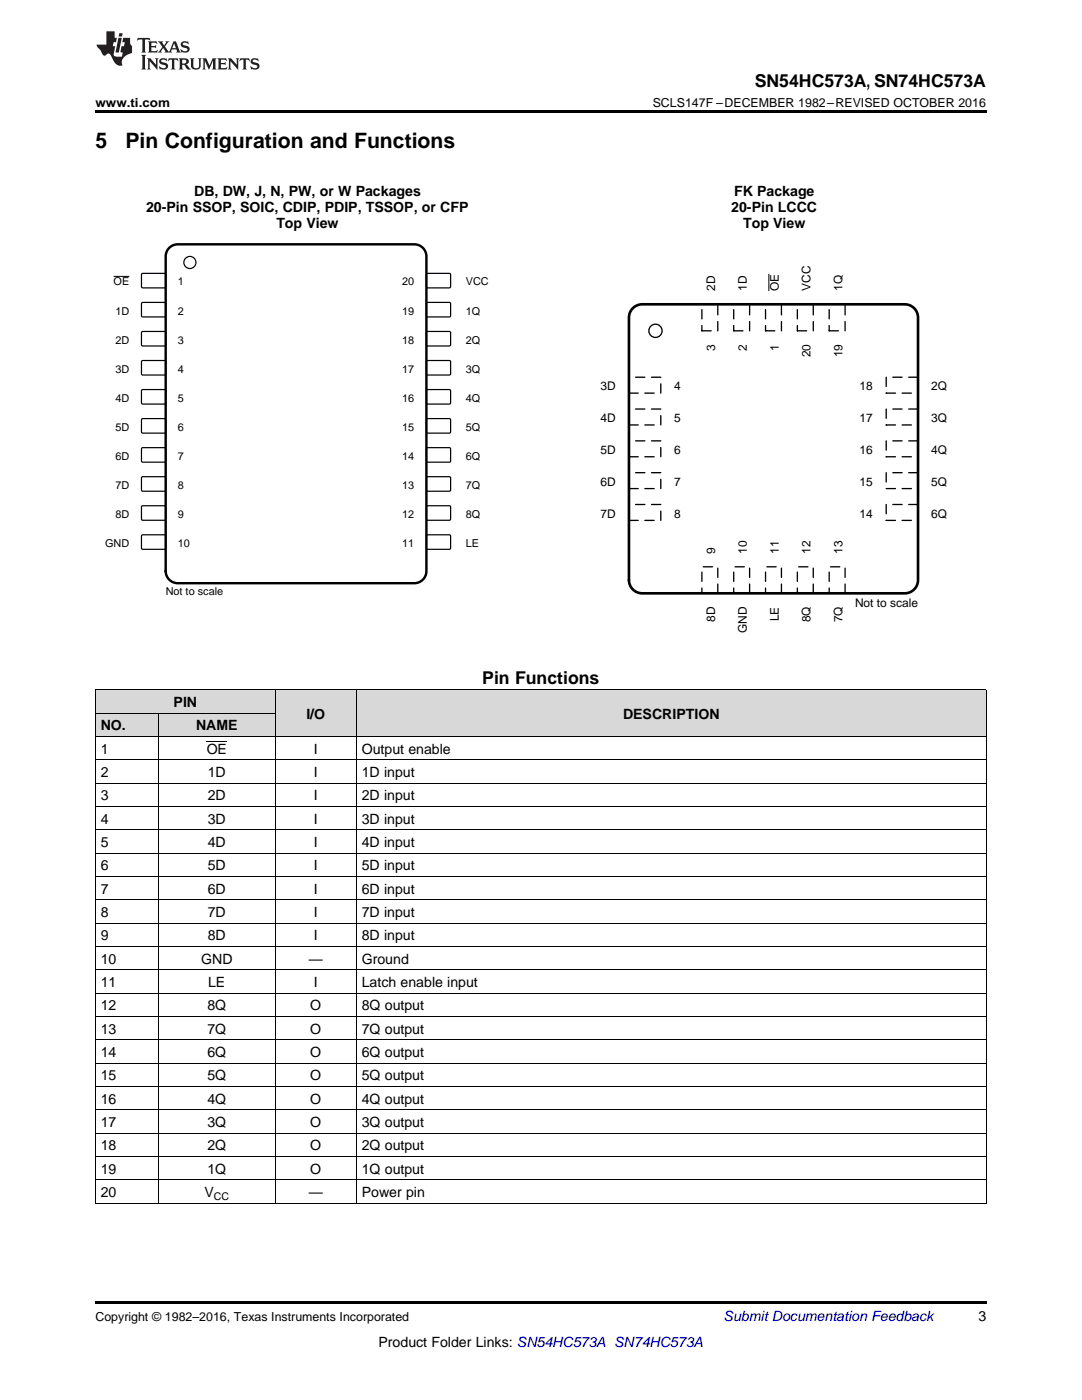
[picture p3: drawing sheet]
<svg xmlns="http://www.w3.org/2000/svg" width="216mm" height="279mm" viewBox="0 0 216 279" stroke-linecap="round" stroke-linejoin="round" font-family="sans-serif">
<g fill="#d8d8d8">
<path d="M55 137.7h16.1v9.3h-16.1z"/>
<path d="M71.1 137.7h125.7v9.3h-125.7z"/>
<path d="M19 142.4h12.6v4.6h-12.6z"/>
<path d="M31.6 142.4h23.4v4.6h-23.4z"/>
<path d="M19 137.7h12.6v4.7h-12.6z"/>
<path d="M31.6 137.7h23.4v4.7h-23.4z"/>
</g>
<path d="M19 240.1l.2 .1zM54.9 240.1l.1 .1zM71 240.1l.1 .1zM196.7 240.1l.1 .1zM19 259.7h177.8v.5h-177.8z" fill="#000"/>
<g fill="none" stroke="#000" stroke-width=".2">
<path d="M19 137.7h177.8M19.1 137.7v102.5M54.9 137.7v102.5M71.1 137.7v102.5M196.8 137.7v102.5M19 156.3h177.8M19 151.6h177.8M19 147h177.8M19 142.3h36M31.6 142.3v97.9M19 179.6h177.8M19 174.9h177.8"/>
<path d="M19 170.3h177.8M19 165.6h177.8M19 161h177.8M19 198.2h177.8M19 193.6h177.8M19 188.9h177.8M19 184.2h177.8M19 216.8h177.8M19 212.2h177.8M19 207.5h177.8M19 202.9h177.8M19 235.5h177.8"/>
<path d="M19 230.8h177.8M19 226.1h177.8M19 221.5h177.8M19 240.1h177.8"/>
</g>
<path d="M125.5 75.3h6.4v3.2h-6.4z" fill-rule="evenodd" fill="#fff"/>
<path d="M125.5 75.3h6.4v3.2h-6.4z" fill="none" stroke="#000" stroke-width=".26" stroke-dasharray="1.9 1.3"/>
<path d="M125.5 81.6h6.4v3.2h-6.4z" fill-rule="evenodd" fill="#fff"/>
<path d="M125.5 81.6h6.4v3.2h-6.4z" fill="none" stroke="#000" stroke-width=".26" stroke-dasharray="1.9 1.3"/>
<path d="M125.5 88h6.4v3.2h-6.4z" fill-rule="evenodd" fill="#fff"/>
<path d="M125.5 88h6.4v3.2h-6.4z" fill="none" stroke="#000" stroke-width=".26" stroke-dasharray="1.9 1.3"/>
<path d="M125.5 94.3h6.4v3.2h-6.4z" fill-rule="evenodd" fill="#fff"/>
<path d="M125.5 94.3h6.4v3.2h-6.4z" fill="none" stroke="#000" stroke-width=".26" stroke-dasharray="1.9 1.3"/>
<path d="M125.5 100.7h6.4v3.2h-6.4z" fill-rule="evenodd" fill="#fff"/>
<path d="M125.5 100.7h6.4v3.2h-6.4z" fill="none" stroke="#000" stroke-width=".26" stroke-dasharray="1.9 1.3"/>
<path d="M140.1 113.1h3.1v5.3h-3.1z" fill-rule="evenodd" fill="#fff"/>
<path d="M140.1 113.1h3.1v5.3h-3.1z" fill="none" stroke="#000" stroke-width=".26" stroke-dasharray="1.9 1.3"/>
<path d="M146.4 113.1h3.2v5.3h-3.2z" fill-rule="evenodd" fill="#fff"/>
<path d="M146.4 113.1h3.2v5.3h-3.2z" fill="none" stroke="#000" stroke-width=".26" stroke-dasharray="1.9 1.3"/>
<path d="M152.8 113.1h3.1v5.3h-3.1z" fill-rule="evenodd" fill="#fff"/>
<path d="M152.8 113.1h3.1v5.3h-3.1z" fill="none" stroke="#000" stroke-width=".26" stroke-dasharray="1.9 1.3"/>
<path d="M159.1 113.1h3.2v5.3h-3.2z" fill-rule="evenodd" fill="#fff"/>
<path d="M159.1 113.1h3.2v5.3h-3.2z" fill="none" stroke="#000" stroke-width=".26" stroke-dasharray="1.9 1.3"/>
<path d="M165.5 113.1h3.1v5.3h-3.1z" fill-rule="evenodd" fill="#fff"/>
<path d="M165.5 113.1h3.1v5.3h-3.1z" fill="none" stroke="#000" stroke-width=".26" stroke-dasharray="1.9 1.3"/>
<path d="M176.8 100.7h6.4v3.2h-6.4z" fill-rule="evenodd" fill="#fff"/>
<path d="M176.8 100.7h6.4v3.2h-6.4z" fill="none" stroke="#000" stroke-width=".26" stroke-dasharray="1.9 1.3"/>
<path d="M176.8 94.3h6.4v3.2h-6.4z" fill-rule="evenodd" fill="#fff"/>
<path d="M176.8 94.3h6.4v3.2h-6.4z" fill="none" stroke="#000" stroke-width=".26" stroke-dasharray="1.9 1.3"/>
<path d="M176.8 88h6.4v3.2h-6.4z" fill-rule="evenodd" fill="#fff"/>
<path d="M176.8 88h6.4v3.2h-6.4z" fill="none" stroke="#000" stroke-width=".26" stroke-dasharray="1.9 1.3"/>
<path d="M176.8 81.6h6.4v3.2h-6.4z" fill-rule="evenodd" fill="#fff"/>
<path d="M176.8 81.6h6.4v3.2h-6.4z" fill="none" stroke="#000" stroke-width=".26" stroke-dasharray="1.9 1.3"/>
<path d="M176.8 75.3h6.4v3.2h-6.4z" fill-rule="evenodd" fill="#fff"/>
<path d="M176.8 75.3h6.4v3.2h-6.4z" fill="none" stroke="#000" stroke-width=".26" stroke-dasharray="1.9 1.3"/>
<path d="M165.5 60.7h3.1v5.3h-3.1z" fill-rule="evenodd" fill="#fff"/>
<path d="M165.5 60.7h3.1v5.3h-3.1z" fill="none" stroke="#000" stroke-width=".26" stroke-dasharray="1.9 1.3"/>
<path d="M159.1 60.7h3.2v5.3h-3.2z" fill-rule="evenodd" fill="#fff"/>
<path d="M159.1 60.7h3.2v5.3h-3.2z" fill="none" stroke="#000" stroke-width=".26" stroke-dasharray="1.9 1.3"/>
<path d="M152.8 60.7h3.1v5.3h-3.1z" fill-rule="evenodd" fill="#fff"/>
<path d="M152.8 60.7h3.1v5.3h-3.1z" fill="none" stroke="#000" stroke-width=".26" stroke-dasharray="1.9 1.3"/>
<path d="M153.4 54.6v3.5" fill="none" stroke="#000" stroke-width=".2"/>
<path d="M146.4 60.7h3.2v5.3h-3.2z" fill-rule="evenodd" fill="#fff"/>
<path d="M146.4 60.7h3.2v5.3h-3.2z" fill="none" stroke="#000" stroke-width=".26" stroke-dasharray="1.9 1.3"/>
<path d="M140.1 60.7h3.1v5.3h-3.1z" fill-rule="evenodd" fill="#fff"/>
<path d="M140.1 60.7h3.1v5.3h-3.1z" fill="none" stroke="#000" stroke-width=".26" stroke-dasharray="1.9 1.3"/>
<circle cx="130.8" cy="66" r="1.32" fill="none" stroke="#000" stroke-width=".26"/>
<path d="M126.5 61.3l1-.5 .6-.1h52.4a2.65 2.65 0 0 1 2.7 2.7v52.4a2.65 2.65 0 0 1-2.7 2.6h-52.4a2.65 2.65 0 0 1-2.6-2.6v-52.4a2.64 2.64 0 0 1 1-2.1z" fill="none" stroke="#000" stroke-width=".53"/>
<path d="M28.3 54.6h4.7v2.8h-4.7z" fill-rule="evenodd" fill="#fff"/>
<path d="M28.3 54.6h4.7v2.8h-4.7z" fill="none" stroke="#000" stroke-width=".24"/>
<path d="M22.7 55.2h3.1" fill="none" stroke="#000" stroke-width=".2"/>
<path d="M85.2 54.6h4.6v2.8h-4.6z" fill-rule="evenodd" fill="#fff"/>
<path d="M85.2 54.6h4.6v2.8h-4.6z" fill="none" stroke="#000" stroke-width=".24"/>
<path d="M28.3 60.4h4.7v2.8h-4.7z" fill-rule="evenodd" fill="#fff"/>
<path d="M28.3 60.4h4.7v2.8h-4.7z" fill="none" stroke="#000" stroke-width=".24"/>
<path d="M85.2 60.4h4.6v2.8h-4.6z" fill-rule="evenodd" fill="#fff"/>
<path d="M85.2 60.4h4.6v2.8h-4.6z" fill="none" stroke="#000" stroke-width=".24"/>
<path d="M28.3 66.2h4.7v2.8h-4.7z" fill-rule="evenodd" fill="#fff"/>
<path d="M28.3 66.2h4.7v2.8h-4.7z" fill="none" stroke="#000" stroke-width=".24"/>
<path d="M85.2 66.2h4.6v2.8h-4.6z" fill-rule="evenodd" fill="#fff"/>
<path d="M85.2 66.2h4.6v2.8h-4.6z" fill="none" stroke="#000" stroke-width=".24"/>
<path d="M28.3 72h4.7v2.8h-4.7z" fill-rule="evenodd" fill="#fff"/>
<path d="M28.3 72h4.7v2.8h-4.7z" fill="none" stroke="#000" stroke-width=".24"/>
<path d="M85.2 72h4.6v2.8h-4.6z" fill-rule="evenodd" fill="#fff"/>
<path d="M85.2 72h4.6v2.8h-4.6z" fill="none" stroke="#000" stroke-width=".24"/>
<path d="M28.3 77.8h4.7v2.8h-4.7z" fill-rule="evenodd" fill="#fff"/>
<path d="M28.3 77.8h4.7v2.8h-4.7z" fill="none" stroke="#000" stroke-width=".24"/>
<path d="M85.2 77.8h4.6v2.8h-4.6z" fill-rule="evenodd" fill="#fff"/>
<path d="M85.2 77.8h4.6v2.8h-4.6z" fill="none" stroke="#000" stroke-width=".24"/>
<path d="M28.3 83.6h4.7v2.8h-4.7z" fill-rule="evenodd" fill="#fff"/>
<path d="M28.3 83.6h4.7v2.8h-4.7z" fill="none" stroke="#000" stroke-width=".24"/>
<path d="M85.2 83.6h4.6v2.8h-4.6z" fill-rule="evenodd" fill="#fff"/>
<path d="M85.2 83.6h4.6v2.8h-4.6z" fill="none" stroke="#000" stroke-width=".24"/>
<path d="M28.3 89.4h4.7v2.8h-4.7z" fill-rule="evenodd" fill="#fff"/>
<path d="M28.3 89.4h4.7v2.8h-4.7z" fill="none" stroke="#000" stroke-width=".24"/>
<path d="M85.2 89.4h4.6v2.8h-4.6z" fill-rule="evenodd" fill="#fff"/>
<path d="M85.2 89.4h4.6v2.8h-4.6z" fill="none" stroke="#000" stroke-width=".24"/>
<path d="M28.3 95.2h4.7v2.8h-4.7z" fill-rule="evenodd" fill="#fff"/>
<path d="M28.3 95.2h4.7v2.8h-4.7z" fill="none" stroke="#000" stroke-width=".24"/>
<path d="M85.2 95.2h4.6v2.8h-4.6z" fill-rule="evenodd" fill="#fff"/>
<path d="M85.2 95.2h4.6v2.8h-4.6z" fill="none" stroke="#000" stroke-width=".24"/>
<path d="M28.3 101h4.7v2.8h-4.7z" fill-rule="evenodd" fill="#fff"/>
<path d="M28.3 101h4.7v2.8h-4.7z" fill="none" stroke="#000" stroke-width=".24"/>
<path d="M85.2 101h4.6v2.8h-4.6z" fill-rule="evenodd" fill="#fff"/>
<path d="M85.2 101h4.6v2.8h-4.6z" fill="none" stroke="#000" stroke-width=".24"/>
<path d="M28.3 106.8h4.7v2.8h-4.7z" fill-rule="evenodd" fill="#fff"/>
<path d="M28.3 106.8h4.7v2.8h-4.7z" fill="none" stroke="#000" stroke-width=".24"/>
<path d="M85.2 106.8h4.6v2.8h-4.6z" fill-rule="evenodd" fill="#fff"/>
<g fill="none" stroke="#000" stroke-width=".24">
<path d="M85.2 106.8h4.6v2.8h-4.6z"/>
<circle cx="37.9" cy="52.4" r="1.21"/>
</g>
<path d="M34 49.3l.9-.5h.6h47.2a2.42 2.42 0 0 1 2.4 2.4v62.8a2.42 2.42 0 0 1-2.4 2.4h-47.2a2.42 2.42 0 0 1-2.4-2.4v-62.8a2.41 2.41 0 0 1 .9-1.9z" fill="none" stroke="#000" stroke-width=".48"/>
<path d="M19 22h177.8v.5h-177.8z" fill="#000"/>
<g fill="#231f20">
<path d="M27.5 7.6l-.1 .5 .4-.2h.6v.1v2.1l-.2 .4h1l-.3-.4v-2.1l.1-.1h.5l.5 .2-.2-.5zM29.5 8.3l.2 .3v1.5l-.2 .4h1.8l.2-.6a1.04 1.04 0 0 1-1.3 .2v-.7h.6l.3 .2v-.6l-.3 .2h-.6v-.6l.8-.1 .4 .3-.2-.5zM31.5 8.3l.9 1.1-.9 1.1h.8l-.2-.2 .5-.7 .4 .7-.2 .2h1.5l-.1-.2 .1-.4h.9l.1 .4-.2 .2h1l-.3-.3-.7-1.9h-.5l-.9 2-.8-1 .9-1h-.8l.1 .3-.3 .5-.4-.6 .2-.2zM34.7 8.6l.4 1h-.7zM36.3 8.4a.63 .63 0 0 0-.2 .7 .63 .63 0 0 0 .6 .4l.6 .2 .1 .2a.75 .75 0 0 1-.7 .4 .75 .75 0 0 1-.6-.5l.1 .7 .1-.1a1.11 1.11 0 0 0 1.5-.6 1.13 1.13 0 0 0-1.2-.8l-.1-.4a1.04 1.04 0 0 1 1.2 .2l-.2-.5-.1 .1-.5-.2zM28.2 10.9l.2 .4v2.2l-.2 .4h1l-.3-.4v-2.2l.3-.4zM29.3 11.6l.3 .4v1.5l-.3 .4h.8l-.2-.4v-1.3l1.5 1.7v-1.9l.2-.4h-.7l.2 .4v.9l-1.1-1.3zM32 11.8a.62 .62 0 0 0-.2 .7 .62 .62 0 0 0 .6 .4l.6 .1 .1 .3a.76 .76 0 0 1-.7 .3 .76 .76 0 0 1-.6-.4l.1 .7 .1-.1a1.11 1.11 0 0 0 1.5-.6 1.13 1.13 0 0 0-1.2-.8l-.1-.4a1.04 1.04 0 0 1 1.2 .2l-.2-.6-.1 .1-.5-.1zM33.7 11.6l-.2 .6a.61 .61 0 0 1 .8-.3v1.6l-.2 .4h.9l-.2-.4v-1.6a.63 .63 0 0 1 .8 .3l-.2-.6zM35.6 11.6l.3 .4v1.5l-.3 .4h1l-.2-.2v-.8l.5 .2a.76 .76 0 0 0 1.2 .7l-1-1a.58 .58 0 0 0 .6-.5 .58 .58 0 0 0-.5-.6zM36.4 11.9h.1a.45 .45 0 0 1 .5 .1 .45 .45 0 0 1 .1 .5l-.7 .2zM37.9 11.6l.2 .2a2.17 2.17 0 0 0 .3 1.9 .99 .99 0 0 0 1.6-.6v-1.1l.2-.4h-.7l.2 .2a1.92 1.92 0 0 1-.2 1.8 .6 .6 0 0 1-.9-.5v-1.1l.2-.4zM40.4 11.6l.2 .4v1.5l-.2 .4h.7l-.2-.4v-1.4l.8 1.8 .8-1.8v1.4l-.2 .4h.9l-.2-.4v-1.5l.2-.4h-.8l-.6 1.5-.6-1.5zM43.4 11.6l.2 .4v1.5l-.2 .4h1.8l.2-.6a1.04 1.04 0 0 1-1.3 .1v-.6h.5l.4 .2v-.6l-.4 .2h-.5v-.7h.8l.3 .3-.1-.6zM45.5 11.6l.2 .4v1.5l-.2 .4h.7l-.2-.4v-1.3l1.5 1.7v-1.9l.2-.4h-.7l.2 .4v.9l-1.1-1.3zM47.9 11.6l-.1 .6a.61 .61 0 0 1 .8-.3v1.6l-.3 .4h1l-.3-.4 .1-1.6a.63 .63 0 0 1 .7 .3l-.1-.6zM50.2 11.8a.62 .62 0 0 0-.2 .7 .62 .62 0 0 0 .6 .4l.6 .1 .2 .3a.76 .76 0 0 1-.8 .3 .76 .76 0 0 1-.6-.4l.1 .7 .2-.1a1.11 1.11 0 0 0 1.5-.6 1.13 1.13 0 0 0-1.3-.8l-.1-.4a1.04 1.04 0 0 1 1.2 .2l-.1-.6-.2 .1-.5-.1z"/>
<path d="M21.2 6.3v2.6h-1.9l.1 .4 .7 .9a.91 .91 0 0 0 1 .8 .56 .56 0 0 1 .5-.3 .56 .56 0 0 1 .5 .3l.4 .8a1.53 1.53 0 0 0 1.9 1.2 1.54 1.54 0 0 1 1-2.1l.9-.3v-1.4a1.52 1.52 0 0 1-.3-1.6h-1.4l-.2 .8h.5l-.2 .8h-.4l-.2 1v.2l.4 .1-.2 .8a1.93 1.93 0 0 1-1.6-.3l.3-1.8h-.5l.2-.8h.4l.2-.8h-.4v-1.3zM23.6 7.6l-.6 2.9h.7l.6-2.9zM23.8 6.6l-.1 .7h.6l.2-.7z"/>
</g>
<path d="M41.2 147.9h4.1" fill="none" stroke="#000" stroke-width=".2"/>
<g font-size="4.2">
<text x="19" y="29.6">5</text>
<text x="25" y="29.6">Pin Configuration and Functions</text>
</g>
<g font-size="3.5">
<text x="150.6" y="17.3">SN54HC573A, SN74HC573A</text>
<text x="96.2" y="136.5">Pin Functions</text>
</g>
<g font-size="2.8">
<text x="38.7" y="39.1">DB, DW, J, N, PW, or W Packages</text>
<text x="146.5" y="39.1">FK Package</text>
<text x="29.1" y="42.3">20-Pin SSOP, SOIC, CDIP, PDIP, TSSOP, or CFP</text>
<text x="55.1" y="45.4">Top View</text>
<text x="145.9" y="42.3">20-Pin LCCC</text>
<text x="148.3" y="45.5">Top View</text>
<text x="34.6" y="141.1">PIN</text>
<text x="61.1" y="143.4">I/O</text>
<text x="124.3" y="143.4">DESCRIPTION</text>
<text x="20.1" y="145.8">NO.</text>
<text x="39.1" y="145.8">NAME</text>
<text x="20.1" y="150.4">1</text>
<text x="20.1" y="155.1">2</text>
<text x="41.2" y="150.4">OE</text>
<text x="41.5" y="155.1">1D</text>
<text x="62.6" y="150.4">I</text>
<text x="62.6" y="155.1">I</text>
<text x="72.2" y="150.4">Output enable</text>
<text x="72.2" y="155.1">1D input</text>
<text x="20.1" y="159.7">3</text>
<text x="41.5" y="159.7">2D</text>
<text x="62.6" y="159.7">I</text>
<text x="72.2" y="159.7">2D input</text>
<text x="20.1" y="164.4">4</text>
<text x="41.5" y="164.4">3D</text>
<text x="62.6" y="164.4">I</text>
<text x="72.2" y="164.4">3D input</text>
<text x="20.1" y="169.1">5</text>
<text x="20.1" y="173.7">6</text>
<text x="41.5" y="169.1">4D</text>
<text x="41.5" y="173.7">5D</text>
<text x="62.6" y="169.1">I</text>
<text x="62.6" y="173.7">I</text>
<text x="72.2" y="169.1">4D input</text>
<text x="72.2" y="173.7">5D input</text>
<text x="20.1" y="178.4">7</text>
<text x="41.5" y="178.4">6D</text>
<text x="62.6" y="178.4">I</text>
<text x="72.2" y="178.4">6D input</text>
<text x="20.1" y="183">8</text>
<text x="41.5" y="183">7D</text>
<text x="62.6" y="183">I</text>
<text x="72.2" y="183">7D input</text>
<text x="20.1" y="187.7">9</text>
<text x="41.5" y="187.7">8D</text>
<text x="62.6" y="187.7">I</text>
<text x="72.2" y="187.7">8D input</text>
<text x="20.1" y="192.3">10</text>
<text x="20.1" y="197">11</text>
<text x="40.1" y="192.3">GND</text>
<text x="41.5" y="197">LE</text>
<text x="61.6" y="192.3">—</text>
<text x="62.6" y="197">I</text>
<text x="72.2" y="192.3">Ground</text>
<text x="72.2" y="197">Latch enable input</text>
<text x="20.1" y="201.6">12</text>
<text x="41.4" y="201.6">8Q</text>
<text x="61.9" y="201.6">O</text>
<text x="72.2" y="201.6">8Q output</text>
<text x="20.1" y="206.3">13</text>
<text x="41.4" y="206.3">7Q</text>
<text x="61.9" y="206.3">O</text>
<text x="72.2" y="206.3">7Q output</text>
<text x="20.1" y="211">14</text>
<text x="20.1" y="215.6">15</text>
<text x="41.4" y="211">6Q</text>
<text x="41.4" y="215.6">5Q</text>
<text x="61.9" y="211">O</text>
<text x="61.9" y="215.6">O</text>
<text x="72.2" y="211">6Q output</text>
<text x="72.2" y="215.6">5Q output</text>
<text x="20.1" y="220.3">16</text>
<text x="41.4" y="220.3">4Q</text>
<text x="61.9" y="220.3">O</text>
<text x="72.2" y="220.3">4Q output</text>
<text x="20.1" y="224.9">17</text>
<text x="41.4" y="224.9">3Q</text>
<text x="61.9" y="224.9">O</text>
<text x="72.2" y="224.9">3Q output</text>
<text x="20.1" y="229.6">18</text>
<text x="41.4" y="229.6">2Q</text>
<text x="61.9" y="229.6">O</text>
<text x="72.2" y="229.6">2Q output</text>
<text x="20.1" y="234.2">19</text>
<text x="20.1" y="238.9">20</text>
<text x="40.8" y="238.9">V</text>
<text x="41.4" y="234.2">1Q</text>
<text x="61.6" y="238.9">—</text>
<text x="61.9" y="234.2">O</text>
<text x="72.2" y="234.2">1Q output</text>
<text x="72.2" y="238.9">Power pin</text>
<text x="195.3" y="263.6">3</text>
<text x="75.5" y="268.9">Product Folder Links: SN54HC573A SN74HC573A</text>
</g>
<text font-size="2.8" fill="#0000c8" x="144.4" y="263.6">Submit Documentation Feedback</text>
<g font-size="2.5">
<text x="19" y="21.4">www.ti.com</text>
<text x="130.2" y="21.4">SCLS147F –DECEMBER 1982–REVISED OCTOBER 2016</text>
<text x="19" y="263.6">Copyright © 1982–2016, Texas Instruments Incorporated</text>
</g>
<g font-size="2.4">
<text x="142.7" y="58.1" transform="rotate(-90 142.7 58.1)">2D</text>
<text x="149" y="58.1" transform="rotate(-90 149 58.1)">1D</text>
<text x="155.4" y="58.1" transform="rotate(-90 155.4 58.1)">OE</text>
<text x="161.7" y="58.1" transform="rotate(-90 161.7 58.1)">VCC</text>
<text x="168.1" y="58.1" transform="rotate(-90 168.1 58.1)">1Q</text>
<text x="142.7" y="70" transform="rotate(-90 142.7 70)">3</text>
<text x="149" y="70" transform="rotate(-90 149 70)">2</text>
<text x="155.4" y="70" transform="rotate(-90 155.4 70)">1</text>
<text x="161.7" y="71.3" transform="rotate(-90 161.7 71.3)">20</text>
<text x="168.1" y="71.3" transform="rotate(-90 168.1 71.3)">19</text>
<text x="119.8" y="77.9">3D</text>
<text x="134.5" y="77.9">4</text>
<text x="171.5" y="77.9">18</text>
<text x="185.8" y="77.9">2Q</text>
<text x="119.8" y="84.3">4D</text>
<text x="134.5" y="84.3">5</text>
<text x="171.5" y="84.3">17</text>
<text x="185.8" y="84.3">3Q</text>
<text x="119.8" y="90.6">5D</text>
<text x="134.5" y="90.6">6</text>
<text x="171.5" y="90.6">16</text>
<text x="185.8" y="90.6">4Q</text>
<text x="119.8" y="97">6D</text>
<text x="134.5" y="97">7</text>
<text x="171.5" y="97">15</text>
<text x="185.8" y="97">5Q</text>
<text x="119.8" y="103.3">7D</text>
<text x="134.5" y="103.3">8</text>
<text x="171.5" y="103.3">14</text>
<text x="185.8" y="103.3">6Q</text>
<text x="142.7" y="110.5" transform="rotate(-90 142.7 110.5)">9</text>
<text x="149" y="110.5" transform="rotate(-90 149 110.5)">10</text>
<text x="155.4" y="110.5" transform="rotate(-90 155.4 110.5)">11</text>
<text x="161.7" y="110.5" transform="rotate(-90 161.7 110.5)">12</text>
<text x="168.1" y="110.5" transform="rotate(-90 168.1 110.5)">13</text>
<text x="142.7" y="124.1" transform="rotate(-90 142.7 124.1)">8D</text>
<text x="155.4" y="124" transform="rotate(-90 155.4 124)">LE</text>
<text x="161.7" y="124.2" transform="rotate(-90 161.7 124.2)">8Q</text>
<text x="168.1" y="124.2" transform="rotate(-90 168.1 124.2)">7Q</text>
<text x="170.6" y="121.1">Not to scale</text>
<text x="149" y="126.3" transform="rotate(-90 149 126.3)">GND</text>
</g>
<g font-size="2.2">
<text x="22.7" y="57">OE</text>
<text x="35.5" y="57">1</text>
<text x="80.3" y="57">20</text>
<text x="92.9" y="57">VCC</text>
<text x="23" y="62.8">1D</text>
<text x="35.5" y="62.8">2</text>
<text x="80.3" y="62.8">19</text>
<text x="92.9" y="62.8">1Q</text>
<text x="23" y="68.6">2D</text>
<text x="35.5" y="68.6">3</text>
<text x="80.3" y="68.6">18</text>
<text x="92.9" y="68.6">2Q</text>
<text x="23" y="74.4">3D</text>
<text x="35.5" y="74.4">4</text>
<text x="80.3" y="74.4">17</text>
<text x="92.9" y="74.4">3Q</text>
<text x="23" y="80.2">4D</text>
<text x="35.5" y="80.2">5</text>
<text x="80.3" y="80.2">16</text>
<text x="92.9" y="80.2">4Q</text>
<text x="23" y="86">5D</text>
<text x="35.5" y="86">6</text>
<text x="80.3" y="86">15</text>
<text x="92.9" y="86">5Q</text>
<text x="23" y="91.8">6D</text>
<text x="35.5" y="91.8">7</text>
<text x="80.3" y="91.8">14</text>
<text x="92.9" y="91.8">6Q</text>
<text x="23" y="97.6">7D</text>
<text x="35.5" y="97.6">8</text>
<text x="80.3" y="97.6">13</text>
<text x="92.9" y="97.6">7Q</text>
<text x="23" y="103.3">8D</text>
<text x="35.5" y="103.3">9</text>
<text x="80.3" y="103.3">12</text>
<text x="92.9" y="103.3">8Q</text>
<text x="21" y="109.1">GND</text>
<text x="35.5" y="109.1">10</text>
<text x="80.3" y="109.1">11</text>
<text x="92.9" y="109.1">LE</text>
<text x="33.1" y="118.8">Not to scale</text>
</g>
<text font-size="2.1" x="42.7" y="239.5">CC</text>
</svg>
